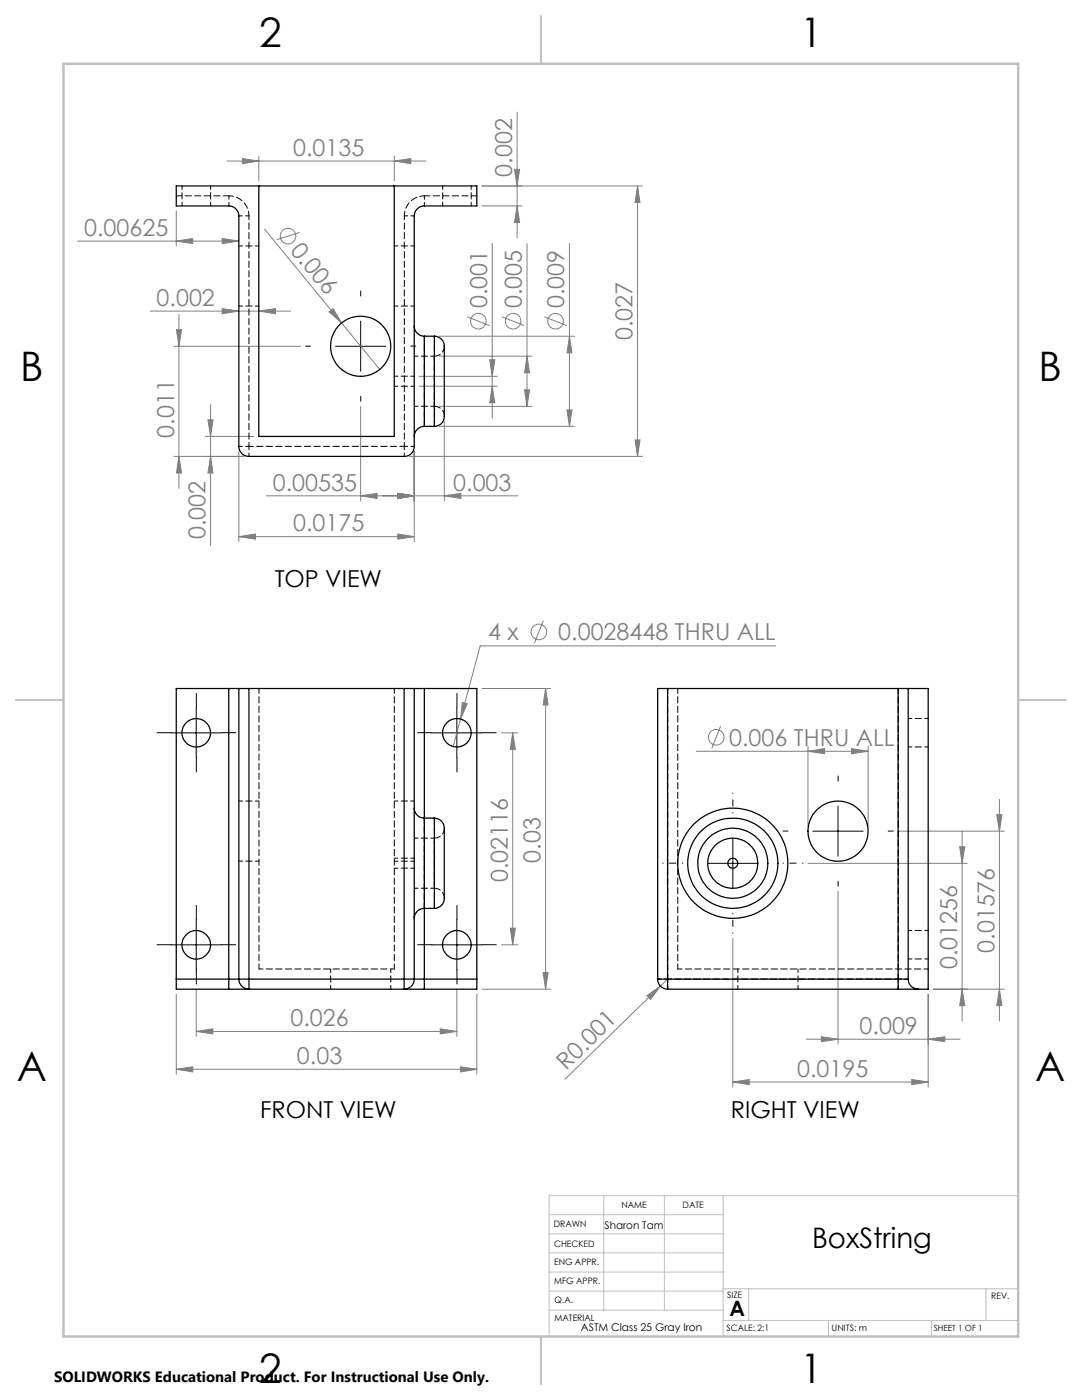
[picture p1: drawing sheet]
<svg xmlns="http://www.w3.org/2000/svg" width="216mm" height="279mm" viewBox="0 0 216 279" stroke-linecap="round" stroke-linejoin="round" font-family="sans-serif">
<g fill="none" stroke="#808080" stroke-width=".2">
<path d="M45.3 32.1h39.7M48.4 31.6l3.2 .5-3.2 .6zM51.6 31.2v4.9M78.7 32.1l3.3-.5v1.1zM78.7 31.2v4.9M96.2 37.1h32M102.7 33.8h1l-.5 3.3zM103.2 22.4v25M127.2 37.1l.5 3.3h-1zM127.2 37.1v54M15.5 48.1h32.2M35.2 48.1l3.3-.5v1z"/>
<path d="M35.2 42.1v7M44.3 47.6l3.4 .5-3.4 .5zM52.8 45.8l23 27.9M59.8 46.4l-4.6 1.4M96.2 41.1h8M98.2 48.6v34.8M103.2 41.1l.5 3.3h-1zM105.2 48.6v32.5M113.6 48.6v36.5M30 62.1h28M34.7 69.1h25.3M35.2 65.8h1l-.5 3.3z"/>
<path d="M35.7 62.8v34.6M44.3 61.6l3.4 .5-3.4 .5zM51.6 62.1l3.4-.5v1zM65.7 62.2l.8-.6 1.7 2.9zM83.6 75.1h15.6M83.6 77.1h15.6M87.7 71.1h18.5M87.7 67.1h26.9M93.2 63.2l4.5 1.8M97.7 71.8h1l-.5 3.3zM98.2 77.1l.5 3.3h-1zM100.2 63.2l4.4 1.8"/>
<path d="M104.7 77.8h1l-.5 3.3zM105.2 71.1l.5 3.3h-1zM108.6 63.2l4.5 1.8M113.6 67.1l.5 3.3h-1zM34.7 91.1h13.9M35.7 91.1l.5 3.3h-1zM41 87.1h9.7M41.5 83.8h1l-.5 3.3zM42 91.1l.5 3.3h-1zM42 80.8v28.1M47.7 90.1v18M53.1 99h50.3"/>
<path d="M72 99l3.2-.5v1zM72 81.1v18.9M79.4 98.5l3.3 .5-3.3 .5zM81.7 91.1h46.5M82.7 90.1v18M87.7 81.1h18.5M87.7 85.1h26.9M88.7 99l3.3-.5v1zM88.7 84.1v15.9M113.1 81.8h1l-.5 3.3zM126.7 87.8h1l-.5 3.3zM47.7 107.1l3.3-.5v1z"/>
<path d="M47.7 107.1h35M79.4 106.6l3.3 .5-3.3 .5zM96.2 137.4h13.7M108.4 123.9l-1.8 4.4M108.9 137.4l.5 3.3h-1zM108.9 137.4v60M154.8 128.9h-59l-3.9 14.6M91.9 143.5l-1.5 5.5M92.3 140.2l.9 .2-1.3 3.1zM100 146.3h3.3M102.3 146.3l.5 3.2h-1zM102.3 146.3v42.3"/>
<path d="M138.9 149.9h34.3M143.8 144.9l-1.8 4.5M161.2 149.9l3.3-.5v1zM161.2 148.9v16M169.9 149.4l3.3 .5-3.3 .5zM173.2 148.9v16M199.4 159.5v44.3M161.2 172.3h31.8M167.2 177.9v30.5M179.2 165.9h21.2M191.5 169h1l-.5 3.3zM192 165.9v37.9"/>
<path d="M198.9 162.6h1l-.5 3.3zM35.2 198.4v16M39.2 197.4v9.4M91.2 197.4v9.4M95.1 198.4v16M96.2 197.4h13.7M100 188.6h3.3M101.8 185.2h1l-.5 3.4zM108.4 194.1h1l-.5 3.3zM129.1 198.7l2.7-1.9-2 2.7zM133.2 195.4l-20.5 20M146.2 187.3v29.7"/>
<path d="M185.2 198.4v18.6M186.2 197.4h14.2M192 197.4l.5 3.3h-1zM199.4 197.4l.5 3.3h-1zM35.2 213.4l3.3-.5v1zM35.2 213.4h59.9M39.2 205.8l3.3-.5v1zM39.2 205.8h52M87.8 205.3l3.4 .5-3.4 .5zM91.9 212.9l3.2 .5-3.2 .5zM146.2 215.9l3.3-.5v1.1zM146.2 215.9h39"/>
<path d="M160.9 207.4h30.7M163.9 206.9l3.3 .5-3.3 .5zM181.9 215.4l3.3 .5-3.3 .6zM185.2 207.4l3.3-.5v1z"/>
<circle cx="57.5" cy="47.1" r="1.56"/>
<circle cx="95.5" cy="64.1" r="1.55"/>
<circle cx="102.4" cy="64.1" r="1.56"/>
<circle cx="110.8" cy="64.1" r="1.56"/>
<circle cx="107.5" cy="126.1" r="1.55"/>
<circle cx="142.9" cy="147.1" r="1.55"/>
</g>
<g fill="none" stroke="#000" stroke-width=".2" stroke-dasharray="15.2 1.3 1.3 1.3">
<path d="M72 59.1v-1M62 69.1h-1M72 79.1v1M82 69.1h1M34.2 146.2h-2.9M39.2 141.2v-2.8M39.2 151.2v2.9M44.2 146.2h2.8M86.2 146.2h-2.9M91.2 141.2v-2.8M91.2 151.2v2.9M96.2 146.2h2.8"/>
<path d="M167.2 155.9v-1M157.2 165.9h-1M167.2 175.9v1M177.2 165.9h1M34.2 188.5h-2.9M39.2 183.5v-2.8M39.2 193.5v2.9M44.2 188.5h2.8M86.2 188.5h-2.9M91.2 183.5v-2.8M91.2 193.5v2.9M96.2 188.5h2.8"/>
</g>
<path d="M136.2 172.3h-4M146.2 162.3v-4M156.2 172.3h4M146.2 182.3v4" fill="none" stroke="#000" stroke-width=".2" stroke-dasharray="15.2 1.3 1.3 1.3" stroke-dashoffset="15.1"/>
<g fill="none" stroke="#000" stroke-width=".2">
<path d="M67 69.1h10M72 64.1v10M34.1 146.3h10.1M39.2 141.3v9.9M86.1 146.3h10.1M91.2 141.3v9.9M141.2 172.3h10M146.2 167.3v10M162.2 165.9h10M167.2 160.9v10M34.1 188.6h10.1M39.2 183.6v10"/>
<path d="M86.1 188.6h10.1M91.2 183.6v10"/>
</g>
<g fill="none" stroke="#c0c0c0" stroke-width=".2">
<path d="M120.5 238.6v22.9M132.6 238.6v22.9M144.3 238.6v28.1M203.2 238.6h-93.6v28.1M109.6 246.2h34.7M109.6 242.4h34.7M109.6 250h34.7M109.6 253.9h34.7M109.6 257.7h34.7M144.3 257.2h58.9M149.4 257.2v6.3M196.7 257.2v6.3"/>
<path d="M109.6 261.5h34.7M144.3 263.5h58.9M165.3 263.5v3.2M185.9 263.5v3.2"/>
</g>
<path d="M108 3.2v9.5M3.1 139.7h9.6M203.2 139.7h9.5M108 266.7v9.6" fill="none" stroke="#c0c0c0" stroke-width=".25"/>
<path d="M12.7 12.7h190.5v254h-190.5z" fill="none" stroke="#c0c0c0" stroke-width=".5"/>
<g fill="#808080">
<path d="M65.7 62.2l.8-.6 1.7 2.9z"/>
<path d="M129.1 198.7l2.7-1.9-2 2.7z"/>
<path d="M91.9 212.9l3.2 .5-3.2 .5zM35.2 213.4l3.3-.5v1z"/>
<path d="M39.2 205.8l3.3-.5v1zM87.8 205.3l3.4 .5-3.4 .5zM92.3 140.2l-.4 3.3 1.3-3.1zM161.2 149.9l3.3-.5v1zM169.9 149.4l3.3 .5-3.3 .5zM79.4 98.5l3.3 .5-3.3 .5zM88.7 99l3.3-.5v1zM48.4 31.6l3.2 .5-3.2 .6zM78.7 32.1l3.3-.5v1.1zM47.7 107.1l3.3-.5v1zM79.4 106.6l3.3 .5-3.3 .5zM72 99l3.2-.5v1zM79.4 98.5l3.3 .5-3.3 .5zM35.2 48.1l3.3-.5v1zM44.3 47.6l3.4 .5-3.4 .5z"/>
<path d="M44.3 61.6l3.4 .5-3.4 .5zM51.6 62.1l3.4-.5v1z"/>
<path d="M108.4 194.1h1l-.5 3.3zM108.9 137.4l.5 3.3h-1zM103.2 41.1l.5 3.3h-1zM102.7 33.8h1l-.5 3.3zM113.1 81.8h1l-.5 3.3zM113.6 67.1l.5 3.3h-1z"/>
<path d="M35.7 91.1l.5 3.3h-1zM35.2 65.8h1l-.5 3.3z"/>
<path d="M102.3 146.3l.5 3.2h-1zM101.8 185.2h1l-.5 3.4zM198.9 162.6h1l-.5 3.3zM199.4 197.4l.5 3.3h-1zM191.5 169h1l-.5 3.3zM192 197.4l.5 3.3h-1zM127.2 37.1l.5 3.3h-1zM126.7 87.8h1l-.5 3.3zM41.5 83.8h1l-.5 3.3zM42 91.1l.5 3.3h-1zM105.2 71.1l.5 3.3h-1zM104.7 77.8h1l-.5 3.3zM97.7 71.8h1l-.5 3.3zM98.2 77.1l.5 3.3h-1z"/>
<path d="M163.9 206.9l3.3 .5-3.3 .5zM185.2 207.4l3.3-.5v1zM146.2 215.9l3.3-.5v1.1zM181.9 215.4l3.3 .5-3.3 .6z"/>
</g>
<g fill="none" stroke="#000" stroke-width=".25">
<path d="M35.2 37.1h59.9v4h-10.4a2.05 2.05 0 0 0-2 2v46a1.93 1.93 0 0 1-2.1 2h-30.9a1.99 1.99 0 0 1-2-2v-46a2.05 2.05 0 0 0-2.1-2h-10.4zM51.6 37.1v50h27.1v-50M82.7 65.1a2.05 2.05 0 0 0 2 2M84.7 67.1v18M84.7 67.1h2M86.7 67.1a2.23 2.23 0 0 1 2 2.9v12.7a2.05 2.05 0 0 1-2 2.4M86.7 67.1v18M84.7 85.1a2.05 2.05 0 0 0-2 2M84.7 85.1h2M45.6 137.4h2.1M45.6 137.4h-10.4v58M45.6 137.4v58"/>
<path d="M47.7 137.4h2M47.7 137.4v58M49.7 137.4v58M49.7 137.4h30.9M80.6 137.4h2.1M80.6 137.4v58M82.7 137.4h2M82.7 137.4v58M84.7 137.4h10.4v58M84.7 137.4v25.9M133.2 137.4h-2v58M133.2 137.4h46"/>
<path d="M133.2 137.4v58M179.2 137.4h2M179.2 137.4v58M181.2 137.4h4v60h-2M181.2 137.4v58M82.7 161.3a1.99 1.99 0 0 0 2 2M84.7 163.3v18M84.7 163.3h2M86.7 163.3a2.14 2.14 0 0 1 2 2.6v12.7a2.14 2.14 0 0 1-2 2.7M86.7 163.3v18M35.2 195.4v2h10.4M35.2 195.4h10.4"/>
<path d="M45.6 195.4h2.1M45.6 195.4v2M45.6 197.4h4.1M47.7 195.4a2.05 2.05 0 0 0 2 2M47.7 195.4h2M49.7 195.4v2M49.7 195.4h30.9M49.7 197.4h30.9M80.6 195.4v2M80.6 195.4h2.1M80.6 197.4h4.1M82.7 195.4a1.99 1.99 0 0 1-2.1 2"/>
<path d="M82.7 195.4h2M84.7 181.3a1.99 1.99 0 0 0-2 2M84.7 195.4v2M84.7 181.3h2M84.7 195.4h10.4M84.7 181.3v14.1M95.1 195.4v2h-10.4M131.2 195.4a1.99 1.99 0 0 0 2 2M131.2 195.4h2M133.2 195.4v2M133.2 195.4h46M133.2 197.4h46"/>
<path d="M179.2 195.4h2M179.2 195.4v2M179.2 197.4h4M181.2 195.4a1.99 1.99 0 0 0 2 2"/>
<circle cx="72" cy="69.1" r="6"/>
<circle cx="39.2" cy="146.2" r="2.85"/>
<circle cx="91.2" cy="146.2" r="2.85"/>
<circle cx="146.2" cy="172.3" r="1"/>
<circle cx="146.2" cy="172.3" r="9"/>
<circle cx="146.2" cy="172.3" r="5"/>
<circle cx="146.2" cy="172.3" r="11"/>
<circle cx="146.2" cy="172.3" r="7"/>
<circle cx="167.2" cy="165.9" r="6"/>
<circle cx="39.2" cy="188.5" r="2.85"/>
<circle cx="91.2" cy="188.5" r="2.85"/>
</g>
<path d="M51.7 137.4v56M78.7 137.4v56M135.2 137.4v56" fill="none" stroke="#000" stroke-width=".2" stroke-dasharray="1.3 .6" stroke-dashoffset=".3"/>
<g fill="none" stroke="#000" stroke-width=".2" stroke-dasharray="1.3 .6" stroke-dashoffset=".5">
<path d="M36.3 37.1v4M88.3 37.1v4M42 41.1v-4M51.7 49.1h-4M80.7 43.1v46M82.7 49.1h-4M94 41.1v-4M47.7 61.1h4M78.7 61.1h4M78.7 77.1h4M82.7 75.1h-4M86.7 71.1h-4"/>
<path d="M49.7 89.1v-46M82.7 81.1h4M51.7 159.9h-4M82.7 159.9h-4M181.2 149.1h4M185.2 143.4h-4M47.7 171.9h4M78.7 173.3h4M78.7 171.9h4M82.7 177.3h4M82.7 171.3h-4M86.7 167.3h-4"/>
<path d="M66 193.4v4M78 197.4v-4M78.7 193.4h-27M147.2 193.4v4M159.2 197.4v-4M179.2 195.4h-46M181.2 191.4h4M185.2 185.7h-4"/>
</g>
<path d="M86.7 71.1v10v-10M86.7 67.1v18M84.7 85.1v-18M179.2 137.4v58M84.7 163.3v18M86.7 172.3v-5v10v-5M84.7 181.3v-18M133.2 195.4v-58" fill="none" stroke="#000" stroke-width=".2" stroke-dasharray="1.3 .6" stroke-dashoffset=".2"/>
<path d="M88.7 69.1a2 2 0 0 1-2 2M86.7 81.1a2 2 0 0 1 2 2M86.7 177.3a2 2 0 0 1 2 2M88.7 165.3a2 2 0 0 1-2 2" fill="none" stroke="#000" stroke-width=".2" stroke-dasharray="1.3 .6"/>
<path d="M86.7 172.3v9M86.7 163.3v9" fill="none" stroke="#000" stroke-width=".2" stroke-dasharray="1.3 .6" stroke-dashoffset="-.1"/>
<path d="M45.7 39.1a4 4 0 0 1 4 4M80.7 43.1a4 4 0 0 1 4-4M80.7 89.1h-31M185.2 193.4h-50" fill="none" stroke="#000" stroke-width=".2" stroke-dasharray="1.3 .6" stroke-dashoffset=".4"/>
<path d="M45.7 41.1v-2M47.7 43.1h2M82.7 43.1h-2M84.7 41.1v-2M47.7 89.1h2M49.7 91.1v-2M80.7 91.1v-2M82.7 89.1h-2M131.2 195.4h2M133.2 195.4v2M179.2 195.4h2M179.2 195.4v2" fill="none" stroke="#000" stroke-width=".2" stroke-dasharray="1.3 .6" stroke-dashoffset=".6"/>
<path d="M45.7 39.1h-10.5M95.2 39.1h-10.5" fill="none" stroke="#000" stroke-width=".2" stroke-dasharray="1.3 .6" stroke-dashoffset=".1"/>
<g font-size="8.1">
<text x="51.7" y="9.3">2</text>
<text x="159.7" y="9.3">1</text>
<text x="4" y="76">B</text>
<text x="207.2" y="76">B</text>
<text x="3.3" y="215.7">A</text>
<text x="206.5" y="215.7">A</text>
<text x="51.7" y="276">2</text>
<text x="159.7" y="276">1</text>
</g>
<text font-size="5.6" x="162" y="249">BoxString</text>
<g font-size="4.7" fill="#808080">
<text x="58.5" y="31.1">0.0135</text>
<text x="102.2" y="35.3" transform="rotate(-90 102.2 35.3)">0.002</text>
<text x="16.8" y="47.1">0.00625</text>
<text x="57.8" y="50.2" transform="rotate(51 57.8 50.2)">0.006</text>
<text x="31.2" y="61.1">0.002</text>
<text x="97.2" y="61.5" transform="rotate(-90 97.2 61.5)">0.001</text>
<text x="104.1" y="61.5" transform="rotate(-90 104.1 61.5)">0.005</text>
<text x="112.6" y="61.5" transform="rotate(-90 112.6 61.5)">0.009</text>
<text x="126.2" y="67.9" transform="rotate(-90 126.2 67.9)">0.027</text>
<text x="34.7" y="87.3" transform="rotate(-90 34.7 87.3)">0.011</text>
<text x="54.4" y="97.9">0.00535</text>
<text x="90.4" y="97.9">0.003</text>
<text x="41" y="107.6" transform="rotate(-90 41 107.6)">0.002</text>
<text x="58.5" y="106.1">0.0175</text>
<text x="97.4" y="127.8">4 x</text>
<text x="111.4" y="127.8">0.0028448 THRU ALL</text>
<text x="145.5" y="148.8">0.006 THRU ALL</text>
<text x="107.9" y="172.2" transform="rotate(-90 107.9 172.2)">0.03</text>
<text x="101.3" y="176" transform="rotate(-90 101.3 176)">0.02116</text>
<text x="198.4" y="190.1" transform="rotate(-90 198.4 190.1)">0.01576</text>
<text x="191" y="193.4" transform="rotate(-90 191 193.4)">0.01256</text>
<text x="58" y="204.8">0.026</text>
<text x="171.5" y="206.4">0.009</text>
<text x="59.3" y="212.4">0.03</text>
<text x="113" y="213.7" transform="rotate(-44 113 213.7)">R0.001</text>
<text x="159.1" y="214.9">0.0195</text>
</g>
<g font-size="4.7">
<text x="54.8" y="117.2">TOP VIEW</text>
<text x="51.9" y="223.2">FRONT VIEW</text>
<text x="145.8" y="223.2">RIGHT VIEW</text>
</g>
<text font-size="4.2" x="145.6" y="262.7">A</text>
<text font-size="3" x="10.8" y="275.7">SOLIDWORKS Educational Product. For Instructional Use Only.</text>
<g font-size="2.1">
<text x="120.6" y="245.2">Sharon Tam</text>
<text x="115.9" y="265.7">ASTM Class 25 Gray Iron</text>
</g>
<g font-size="1.8">
<text x="110.5" y="244.8">DRAWN</text>
<text x="124" y="241.1">NAME</text>
<text x="136.2" y="241.1">DATE</text>
<text x="110.5" y="248.9">CHECKED</text>
<text x="110.6" y="252.5">ENG APPR.</text>
<text x="110.6" y="256.3">MFG APPR.</text>
<text x="110.7" y="260">Q.A.</text>
<text x="110.7" y="263.6">MATERIAL</text>
<text x="145.1" y="259">SIZE</text>
<text x="197.8" y="259.2">REV.</text>
<text x="145" y="265.7">SCALE: 2:1</text>
<text x="165.9" y="265.7">UNITS: m</text>
</g>
<text font-size="1.7" x="186.3" y="265.7">SHEET 1 OF 1</text>
</svg>
